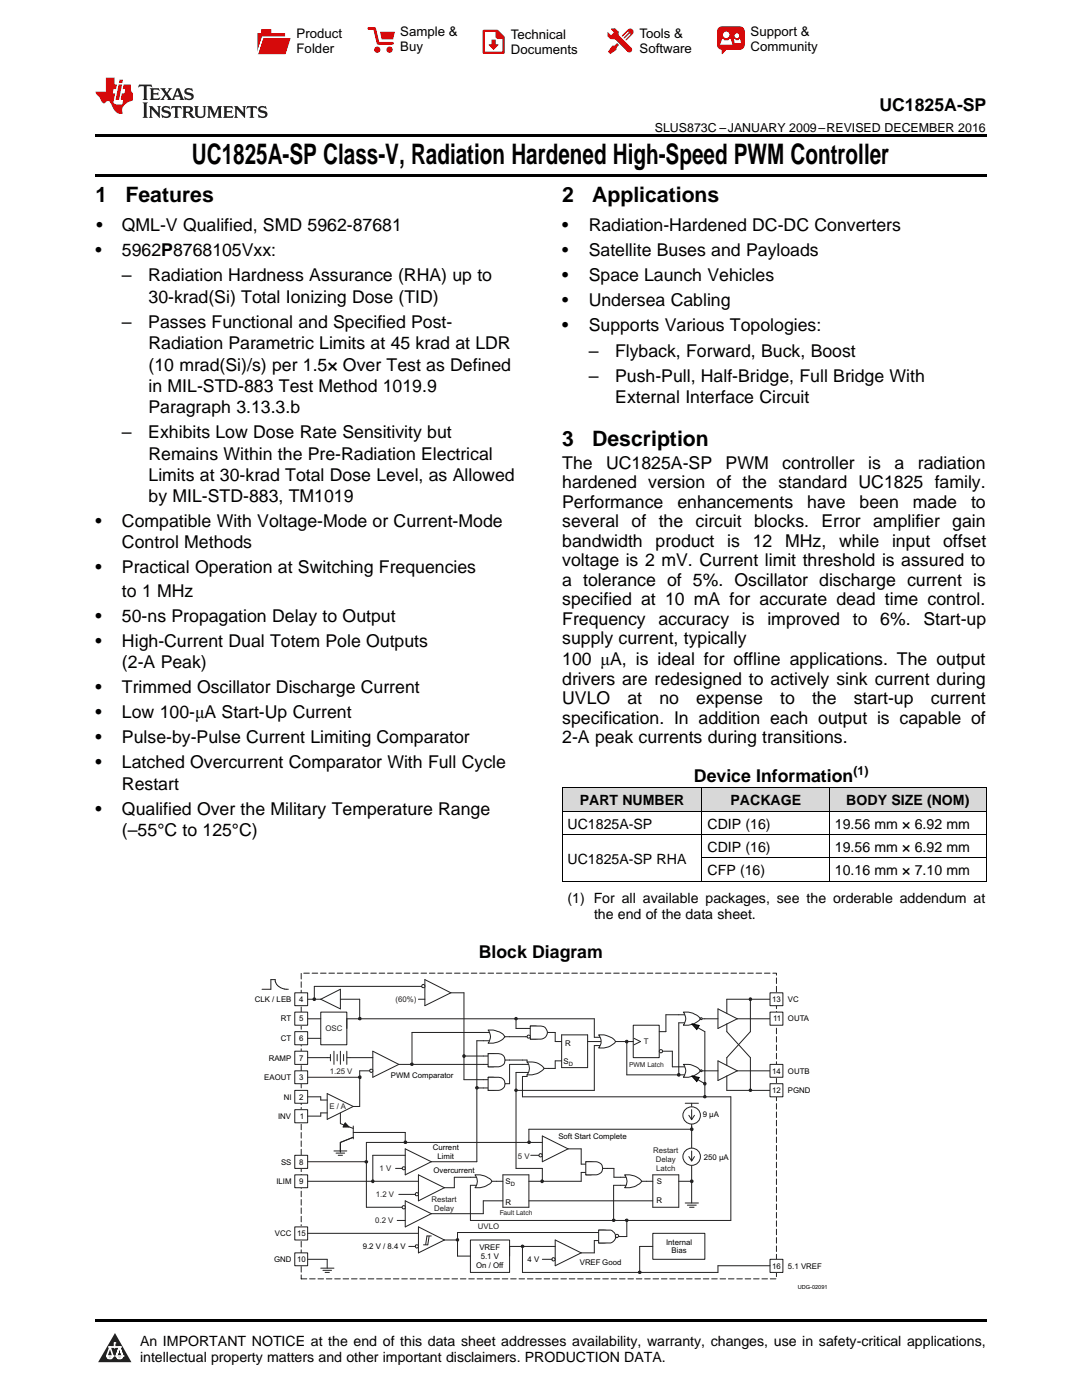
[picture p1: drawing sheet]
<svg xmlns="http://www.w3.org/2000/svg" width="216mm" height="279mm" viewBox="0 0 216 279" stroke-linecap="round" stroke-linejoin="round" font-family="sans-serif">
<g fill="#d8d8d8">
<path d="M112.2 157.3h27.9v4.7h-27.9z"/>
<path d="M140.1 157.3h25.4v4.7h-25.4z"/>
<path d="M165.5 157.3h31.3v4.7h-31.3z"/>
</g>
<path d="M22.9 266l3.3 5.9h-6.6z" fill="#231f20"/>
<path d="M21.3 270.6h1.2l-.3 .5h-.3a.53 .53 0 0 1-.6-.5z" fill-rule="evenodd" fill="#fff"/>
<path d="M21.3 270.6h1.2l-.3 .5h-.3a.53 .53 0 0 1-.6-.5z" fill="none" stroke="#231f20" stroke-width=".33"/>
<path d="M21.3 270.6l1.2 .1-.3 .4h-.5z" fill="none" stroke="#fff" stroke-width=".33"/>
<path d="M22.9 268.9h.1" fill="none" stroke="#fff" stroke-width=".33"/>
<path d="M22.9 268v.9z" fill="#fff"/>
<path d="M22.9 268v.9z" fill="none" stroke="#fff" stroke-width=".33"/>
<circle cx="22.9" cy="268" r=".16" fill="#fff"/>
<path d="M21.8 268.8h.1" fill="none" stroke="#fff" stroke-width=".33"/>
<path d="M21.8 268.8h2.2z" fill="#fff"/>
<path d="M21.8 268.8h2.2z" fill="none" stroke="#fff" stroke-width=".33"/>
<circle cx="24" cy="268.8" r=".16" fill="#fff"/>
<path d="M23.2 270.6h.1" fill="none" stroke="#fff" stroke-width=".33"/>
<path d="M23.8 268.8l-.6 1.8z" fill="#fff"/>
<path d="M23.8 268.8l-.6 1.8z" fill="none" stroke="#fff" stroke-width=".33"/>
<path d="M23.8 268.8l.7 1.8z" fill="#fff"/>
<path d="M23.8 268.8l.7 1.8z" fill="none" stroke="#fff" stroke-width=".33"/>
<path d="M24.4 270.6h.1" fill="none" stroke="#fff" stroke-width=".33"/>
<circle cx="21.3" cy="270.6" r=".16" fill="#fff"/>
<path d="M22 268.8l-.7 1.8z" fill="#fff"/>
<path d="M22 268.8l-.7 1.8z" fill="none" stroke="#fff" stroke-width=".33"/>
<path d="M22 268.8l.5 1.8z" fill="#fff"/>
<path d="M22 268.8l.5 1.8z" fill="none" stroke="#fff" stroke-width=".33"/>
<circle cx="22.5" cy="270.6" r=".16" fill="#fff"/>
<path d="M23.3 270.6h1.2a.63 .63 0 0 1-.6 .5 .63 .63 0 0 1-.6-.5z" fill-rule="evenodd" fill="#fff"/>
<path d="M23.3 270.6h1.2a.63 .63 0 0 1-.6 .5 .63 .63 0 0 1-.6-.5z" fill="none" stroke="#231f20" stroke-width=".33"/>
<path d="M23.3 270.6h1.2l-.4 .5h-.5z" fill="none" stroke="#fff" stroke-width=".33"/>
<path d="M23.2 270.6h.1" fill="none" stroke="#fff" stroke-width=".33"/>
<circle cx="24.5" cy="270.6" r=".16" fill="#fff"/>
<path d="M19 263.2h177.8v.5h-177.8z" fill="#000"/>
<path d="M60.1 194.2h94.8v61h-94.8z" fill="none" stroke="#231f20" stroke-width=".2" stroke-dasharray="1.1 .6"/>
<path d="M131.5 209.8h2.7v3.1h1.2" fill="none" stroke="#231f20" stroke-width=".2"/>
<path d="M58.8 198.1h2.6v2.6h-2.6z" fill-rule="evenodd" fill="#fff"/>
<path d="M58.8 198.1h2.6v2.6h-2.6z" fill="none" stroke="#231f20" stroke-width=".2"/>
<path d="M58.8 202h2.6v2.6h-2.6z" fill-rule="evenodd" fill="#fff"/>
<path d="M58.8 202h2.6v2.6h-2.6z" fill="none" stroke="#231f20" stroke-width=".2"/>
<path d="M58.8 205.9h2.6v2.6h-2.6z" fill-rule="evenodd" fill="#fff"/>
<path d="M58.8 205.9h2.6v2.6h-2.6z" fill="none" stroke="#231f20" stroke-width=".2"/>
<path d="M58.8 209.8h2.6v2.6h-2.6z" fill-rule="evenodd" fill="#fff"/>
<path d="M58.8 209.8h2.6v2.6h-2.6z" fill="none" stroke="#231f20" stroke-width=".2"/>
<path d="M58.8 213.7h2.6v2.6h-2.6z" fill-rule="evenodd" fill="#fff"/>
<path d="M58.8 213.7h2.6v2.6h-2.6z" fill="none" stroke="#231f20" stroke-width=".2"/>
<path d="M58.8 217.6h2.6v2.6h-2.6z" fill-rule="evenodd" fill="#fff"/>
<path d="M58.8 217.6h2.6v2.6h-2.6z" fill="none" stroke="#231f20" stroke-width=".2"/>
<path d="M58.8 221.5h2.6v2.6h-2.6z" fill-rule="evenodd" fill="#fff"/>
<path d="M84.8 195.5l5.2 2.6-5.2 2.6zM58.8 221.5h2.6v2.6h-2.6z" fill="none" stroke="#231f20" stroke-width=".2"/>
<path d="M84.2 196.6l.4-.1 .2 .2v.2a.34 .34 0 0 1-.5 .2 .34 .34 0 0 1-.1-.5z" fill-rule="evenodd" fill="#fff"/>
<path d="M64 199.4l3.9-2v3.9zM84.2 196.6l.4-.1 .2 .2v.2a.34 .34 0 0 1-.5 .2 .34 .34 0 0 1-.1-.5z" fill="none" stroke="#231f20" stroke-width=".2"/>
<circle cx="62.7" cy="199.4" r=".27" fill="#231f20"/>
<g fill="none" stroke="#231f20" stroke-width=".2">
<path d="M61.4 199.4h2.6M84.1 196.9h-21.4v2.5"/>
<circle cx="62.7" cy="199.4" r=".27"/>
</g>
<path d="M71.5 203.2l.4-.2 .1 .2v.2l-.3 .1-.2-.1z" fill-rule="evenodd" fill="#231f20"/>
<path d="M71.5 203.2l.4-.2 .1 .2v.2l-.3 .1-.2-.1z" fill="none" stroke="#231f20" stroke-width=".2"/>
<path d="M64 202h5.2v6.5h-5.2z" fill-rule="evenodd" fill="#fff"/>
<path d="M67.9 199.4h3.9v3.9h-2.6v1.9M61.4 203.3h2.6M61.4 207.2h2.6M64 202h5.2v6.5h-5.2z" fill="none" stroke="#231f20" stroke-width=".2"/>
<path d="M58.8 230.6h2.6v2.6h-2.6z" fill-rule="evenodd" fill="#fff"/>
<path d="M58.8 230.6h2.6v2.6h-2.6z" fill="none" stroke="#231f20" stroke-width=".2"/>
<path d="M58.8 234.5h2.6v2.5h-2.6z" fill-rule="evenodd" fill="#fff"/>
<path d="M58.8 234.5h2.6v2.5h-2.6z" fill="none" stroke="#231f20" stroke-width=".2"/>
<path d="M58.8 244.9h2.6v2.6h-2.6z" fill-rule="evenodd" fill="#fff"/>
<path d="M65.3 211.1h.6M65.9 210.4v1.3M66.6 209.8v2.6M67.3 210.4v1.3M67.9 209.8v2.6M68.6 210.4v1.3M69.2 211.1h.6M69.2 209.8v2.6M74.4 209.8l5.2 2.6-5.2 2.6zM58.8 244.9h2.6v2.6h-2.6z" fill="none" stroke="#231f20" stroke-width=".2"/>
<path d="M73.9 213.4h.2l.3 .1v.3l-.3 .2-.4-.3z" fill-rule="evenodd" fill="#fff"/>
<path d="M61.4 211.1h3.9M69.8 211.1h4.6M73.9 213.4h.2l.3 .1v.3l-.3 .2-.4-.3z" fill="none" stroke="#231f20" stroke-width=".2"/>
<path d="M71.7 214.7l.3 .2-.1 .3-.4-.1z" fill-rule="evenodd" fill="#231f20"/>
<path d="M61.4 218.9h2.6v.6h1.3M71.7 214.7l.3 .2-.1 .3-.4-.1zM73.7 213.7h-1.9v1.3h-10.4M65.3 222.1h-1.3v.6h-2.6" fill="none" stroke="#231f20" stroke-width=".2"/>
<path d="M68.9 224.1l.7 .8h-1.1z" fill="#231f20"/>
<path d="M68.9 224.1l.7 .8h-1.1z" fill="none" stroke="#000" stroke-width=".2"/>
<path d="M66.6 229.7h2.6M67.1 230.1h1.7M67.5 230.6h.8M67.9 222.1v2.1l2.6 1M68.9 224.1l.7 .8h-1.1zM70.5 227l-2.6 1v1.9M70.5 224.7v2.6M70.5 226h1.3" fill="none" stroke="#231f20" stroke-width=".2"/>
<path d="M80.7 227.8h.4v.4h-.4z" fill-rule="evenodd" fill="#231f20"/>
<path d="M71.8 226h9.1v2M80.7 227.8h.4v.4h-.4z" fill="none" stroke="#231f20" stroke-width=".2"/>
<path d="M72.8 231.7l.4-.1 .2 .2-.3 .3-.3-.2z" fill-rule="evenodd" fill="#231f20"/>
<path d="M61.4 231.8h11.7M72.8 231.7l.4-.1 .2 .2-.3 .3-.3-.2zM80.9 228h-7.8v12.9h7.1M80.9 229.3l5.2 2.5-5.2 2.7z" fill="none" stroke="#231f20" stroke-width=".2"/>
<path d="M80.4 232.9h.4l.1 .4a.31 .31 0 0 1-.5 .1 .31 .31 0 0 1 0-.5z" fill-rule="evenodd" fill="#fff"/>
<path d="M80.4 232.9h.4l.1 .4a.31 .31 0 0 1-.5 .1 .31 .31 0 0 1 0-.5zM83.5 234.5l5.2 2.5-5.2 2.7z" fill="none" stroke="#231f20" stroke-width=".2"/>
<path d="M82.9 238.1l.3-.1 .3 .2v.3l-.3 .1h-.3z" fill-rule="evenodd" fill="#fff"/>
<path d="M80.9 239.7l5.2 2.5-5.2 2.7zM82.9 238.1l.3-.1 .3 .2v.3l-.3 .1h-.3z" fill="none" stroke="#231f20" stroke-width=".2"/>
<path d="M80.4 240.7h.4l.1 .4a.33 .33 0 0 1-.5 .1 .33 .33 0 0 1 0-.5z" fill-rule="evenodd" fill="#fff"/>
<path d="M80.4 240.7h.4l.1 .4a.33 .33 0 0 1-.5 .1 .33 .33 0 0 1 0-.5z" fill="none" stroke="#231f20" stroke-width=".2"/>
<path d="M74.2 235.5h.4l.1 .2-.1 .3h-.4l-.1-.3z" fill-rule="evenodd" fill="#231f20"/>
<path d="M61.4 235.7h22.1M74.2 235.5h.4l.1 .2-.1 .3h-.4l-.1-.3zM80.9 230.6h-6.5v5.1" fill="none" stroke="#231f20" stroke-width=".2"/>
<path d="M58.8 250h2.6v2.6h-2.6z" fill-rule="evenodd" fill="#fff"/>
<path d="M93.9 234.9h2.5M93.9 236.6h2.5M96.4 235.7h2.7M58.8 250h2.6v2.6h-2.6z" fill="none" stroke="#231f20" stroke-width=".2"/>
<path d="M94.8 234.5a3.6 3.6 0 0 1 3.4 1.2l-.8 .7a3.7 3.7 0 0 1-2.6 .6 1.95 1.95 0 0 0 0-2.5z" fill-rule="evenodd" fill="#fff"/>
<path d="M94.8 234.5a3.6 3.6 0 0 1 3.4 1.2l-.8 .7a3.7 3.7 0 0 1-2.6 .6 1.95 1.95 0 0 0 0-2.5zM64 253.1h2.6M64.4 253.5h1.8M64.9 253.9h.8M65.3 251.3v1.8M83.5 244.9l5.2 2.6-5.2 2.5z" fill="none" stroke="#231f20" stroke-width=".2"/>
<path d="M82.9 248.5h.5l.1 .4-.3 .2-.3-.1z" fill-rule="evenodd" fill="#fff"/>
<path d="M83.5 199.4h1.3M71.8 215v5.8h-1.3M78.9 233.2h1.3M79.6 238.4h3.3M61.4 246.1h22.1M61.4 251.3h3.9M79.3 243.6h1.6M81.6 248.8h1.3M82.9 248.5h.5l.1 .4-.3 .2-.3-.1zM85.6 246.7l-.2 1.7h-.9M86.1 246.7h-.9l-.3 1.7" fill="none" stroke="#231f20" stroke-width=".2"/>
<path d="M92.4 210.5h.3l.2 .3-.2 .2h-.3z" fill-rule="evenodd" fill="#231f20"/>
<path d="M92.4 210.5h.3l.2 .3-.2 .2h-.3z" fill="none" stroke="#231f20" stroke-width=".2"/>
<path d="M81.9 212.3l.5-.1v.3l-.3 .1-.2-.1z" fill-rule="evenodd" fill="#231f20"/>
<path d="M90 198.1h2.6v12.7M81.9 212.3l.5-.1v.3l-.3 .1-.2-.1zM96.4 206.1h2.7M96.4 207.7h2.7M99.1 206.9h2.6" fill="none" stroke="#231f20" stroke-width=".2"/>
<path d="M97.4 205.6h1l.9 .2a2.45 2.45 0 0 1 1.5 1.1l-.8 .7a4 4 0 0 1-2.6 .6 2.02 2.02 0 0 0 0-2.6z" fill-rule="evenodd" fill="#fff"/>
<path d="M96.4 210.8h2.7M96.4 212.4h2.7M97.4 205.6h1l.9 .2a2.45 2.45 0 0 1 1.5 1.1l-.8 .7a4 4 0 0 1-2.6 .6 2.02 2.02 0 0 0 0-2.6zM99.1 211.6h2.6" fill="none" stroke="#231f20" stroke-width=".2"/>
<path d="M97.4 210.3a3.7 3.7 0 0 1 3.4 1.3 3.5 3.5 0 0 1-3.4 1.3 2.04 2.04 0 0 0 0-2.6z" fill-rule="evenodd" fill="#fff"/>
<path d="M97.4 210.3a3.7 3.7 0 0 1 3.4 1.3 3.5 3.5 0 0 1-3.4 1.3 2.04 2.04 0 0 0 0-2.6z" fill="none" stroke="#231f20" stroke-width=".2"/>
<path d="M97.4 210.3h2.1a1.32 1.32 0 0 1 1.3 1.3 1.32 1.32 0 0 1-1.3 1.3h-2.1z" fill-rule="evenodd" fill="#fff"/>
<path d="M96.4 215.5h2.7M96.4 217.1h2.7M97.4 210.3h2.1a1.32 1.32 0 0 1 1.3 1.3 1.32 1.32 0 0 1-1.3 1.3h-2.1zM99.1 216.3h2.6" fill="none" stroke="#231f20" stroke-width=".2"/>
<path d="M97.4 215a3.6 3.6 0 0 1 3.4 1.3 3.4 3.4 0 0 1-3.4 1.3l.3-.6a1.81 1.81 0 0 0-.3-2z" fill-rule="evenodd" fill="#fff"/>
<path d="M97.4 215a3.6 3.6 0 0 1 3.4 1.3 3.4 3.4 0 0 1-3.4 1.3l.3-.6a1.81 1.81 0 0 0-.3-2z" fill="none" stroke="#231f20" stroke-width=".2"/>
<path d="M97.4 215h2.1a1.31 1.31 0 0 1 1.3 1.3 1.31 1.31 0 0 1-1.3 1.3h-2.1z" fill-rule="evenodd" fill="#fff"/>
<path d="M92.6 210.8v4.7h3.8M97.4 215h2.1a1.31 1.31 0 0 1 1.3 1.3 1.31 1.31 0 0 1-1.3 1.3h-2.1z" fill="none" stroke="#231f20" stroke-width=".2"/>
<path d="M95 216.9h.3l.1 .3-.1 .1h-.3z" fill-rule="evenodd" fill="#231f20"/>
<path d="M71.8 203.3h31.2M79.6 212.4h16.8M92.6 210.8h3.8M95 216.9h.3l.1 .3-.1 .1h-.3zM95.1 217.1h1.3M96.4 207.7h-1.3v24.1h-9M96.4 206.1h-14.2v6.3M104.9 205.2h2.6M104.9 206.9h2.6M107.5 206.1h2.6" fill="none" stroke="#231f20" stroke-width=".2"/>
<path d="M105.8 204.8a3.7 3.7 0 0 1 3.4 1.3 3.5 3.5 0 0 1-3.4 1.3 1.93 1.93 0 0 0 0-2.6z" fill-rule="evenodd" fill="#fff"/>
<path d="M105.8 204.8a3.7 3.7 0 0 1 3.4 1.3 3.5 3.5 0 0 1-3.4 1.3 1.93 1.93 0 0 0 0-2.6z" fill="none" stroke="#231f20" stroke-width=".2"/>
<path d="M105.8 204.8h2.1a1.31 1.31 0 0 1 1.3 1.3 1.31 1.31 0 0 1-1.3 1.3h-2.1z" fill-rule="evenodd" fill="#fff"/>
<path d="M105.8 204.8h2.1a1.31 1.31 0 0 1 1.3 1.3 1.31 1.31 0 0 1-1.3 1.3h-2.1z" fill="none" stroke="#231f20" stroke-width=".2"/>
<circle cx="105.5" cy="206.9" r=".32" fill="#fff"/>
<g fill="none" stroke="#231f20" stroke-width=".2">
<path d="M65.3 218.3l5.2 2.5-5.2 2.6zM101.7 206.9h3.2"/>
<circle cx="105.5" cy="206.9" r=".32"/>
</g>
<circle cx="102.9" cy="203.3" r=".26" fill="#231f20"/>
<g fill="none" stroke="#231f20" stroke-width=".2">
<path d="M104.3 212.4h2.6M104.3 214h2.6M104.9 205.2h-1.9v-1.9h15.6v3.7M106.9 213.2h2.6"/>
<circle cx="102.9" cy="203.3" r=".26"/>
</g>
<path d="M105.2 211.9a3.4 3.4 0 0 1 3.4 1.3l-.2 .3a3.9 3.9 0 0 1-3.2 1 1.95 1.95 0 0 0 0-2.6z" fill-rule="evenodd" fill="#fff"/>
<path d="M101.7 211.6h3.5v.3M104.3 212.4h-2.6v3.9M105.2 211.9a3.4 3.4 0 0 1 3.4 1.3l-.2 .3a3.9 3.9 0 0 1-3.2 1 1.95 1.95 0 0 0 0-2.6zM105.2 214.5v.3h-.9" fill="none" stroke="#231f20" stroke-width=".2"/>
<circle cx="102.9" cy="217.6" r=".26" fill="#231f20"/>
<g fill="none" stroke="#231f20" stroke-width=".2">
<path d="M104.3 214h-1.3v3.6M104.3 214.8v4.1h36.3M110.1 206.1h.7v1.8h1.3M112.1 206.5h5.2v6.6h-5.2zM112.1 211.7h-1.3v1.5h-1.3M118.6 207.9h5.2M118.6 207h2.6M118.6 208.7h2.6"/>
<circle cx="102.9" cy="217.6" r=".26"/>
</g>
<path d="M119.5 206.5a3.8 3.8 0 0 1 3.3 1.4l-.1 .2a3.8 3.8 0 0 1-3.2 1 1.93 1.93 0 0 0 0-2.6z" fill-rule="evenodd" fill="#fff"/>
<path d="M117.3 207.9h1.3M118.6 208.7v8.9h-15.6M119.5 206.5a3.8 3.8 0 0 1 3.3 1.4l-.1 .2a3.8 3.8 0 0 1-3.2 1 1.93 1.93 0 0 0 0-2.6zM80.9 228h24.6M108.2 226.7l5.2 2.6-5.2 2.5z" fill="none" stroke="#231f20" stroke-width=".2"/>
<circle cx="107.8" cy="230.6" r=".33" fill="#fff"/>
<circle cx="107.8" cy="230.6" r=".33" fill="none" stroke="#231f20" stroke-width=".2"/>
<path d="M105.3 227.8h.4l.1 .3-.3 .1-.2-.1z" fill-rule="evenodd" fill="#231f20"/>
<path d="M93.9 234.9h-3.2v2.1h-2M93.9 236.6v7h28.5M99.1 235.7h1.2M100.3 234.5h5.2v6.4h-5.2zM105.3 227.8h.4l.1 .3-.3 .1-.2-.1zM105.5 228h2.7M105.9 230.6h1.6" fill="none" stroke="#231f20" stroke-width=".2"/>
<path d="M122.3 243.3l.4 .1v.2l-.2 .2-.2-.1z" fill-rule="evenodd" fill="#231f20"/>
<path d="M116 232.3h2.6M116 234h2.6M118.6 233.2h2.6M122.3 243.3l.4 .1v.2l-.2 .2-.2-.1z" fill="none" stroke="#231f20" stroke-width=".2"/>
<path d="M116.9 231.8a3.8 3.8 0 0 1 3.4 1.4l-.8 .7a3.8 3.8 0 0 1-2.6 .6 2.14 2.14 0 0 0 0-2.7z" fill-rule="evenodd" fill="#fff"/>
<path d="M116.9 231.8a3.8 3.8 0 0 1 3.4 1.4l-.8 .7a3.8 3.8 0 0 1-2.6 .6 2.14 2.14 0 0 0 0-2.7z" fill="none" stroke="#231f20" stroke-width=".2"/>
<path d="M116.9 231.8h2.1a1.31 1.31 0 0 1 1.2 1.4 1.31 1.31 0 0 1-1.2 1.3h-2.1z" fill-rule="evenodd" fill="#fff"/>
<path d="M105.5 235.7h2.7M113.4 229.3h2.6v3M116.9 231.8h2.1a1.31 1.31 0 0 1 1.2 1.4 1.31 1.31 0 0 1-1.2 1.3h-2.1zM123.8 234.9h2.6M123.8 236.6h2.6M126.4 235.7h2.6" fill="none" stroke="#231f20" stroke-width=".2"/>
<path d="M124.6 234.5a3.6 3.6 0 0 1 3.5 1.2 3.7 3.7 0 0 1-3.5 1.3 1.95 1.95 0 0 0 0-2.5z" fill-rule="evenodd" fill="#fff"/>
<path d="M100.3 239.7h-3.9v2.5h-10.3M121.2 233.2h1.3v1.7h1.3M123.8 236.6h-1.4v7M124.6 234.5a3.6 3.6 0 0 1 3.5 1.2 3.7 3.7 0 0 1-3.5 1.3 1.95 1.95 0 0 0 0-2.5z" fill="none" stroke="#231f20" stroke-width=".2"/>
<path d="M126.4 204.6h5.1v6.5h-5.1z" fill-rule="evenodd" fill="#fff"/>
<path d="M126.4 204.6h5.1v6.5h-5.1zM126.5 207.2l1.3 .7-1.3 .6" fill="none" stroke="#231f20" stroke-width=".2"/>
<path d="M124.8 207.8l.2-.2 .2 .1v.4h-.3z" fill-rule="evenodd" fill="#231f20"/>
<path d="M123.8 207.9h2.6M124.8 207.8l.2-.2 .2 .1v.4h-.3zM125.1 207.9v6.6h10.3M135.4 202.5h2.6M135.4 204.1h2.6M138 203.3h2.6" fill="none" stroke="#231f20" stroke-width=".2"/>
<path d="M136.4 202a3.8 3.8 0 0 1 3.3 1.3l-.7 .7a3.7 3.7 0 0 1-2.6 .6 2.02 2.02 0 0 0 0-2.6z" fill-rule="evenodd" fill="#fff"/>
<path d="M136.4 202a3.8 3.8 0 0 1 3.3 1.3l-.7 .7a3.7 3.7 0 0 1-2.6 .6 2.02 2.02 0 0 0 0-2.6z" fill="none" stroke="#231f20" stroke-width=".2"/>
<path d="M139.7 203.2l.3-.1 .1 .3-.3 .1z" fill-rule="evenodd" fill="#fff"/>
<path d="M135.4 212.9h2.6M135.4 214.5h2.6M138 213.7h2.6M139.7 203.2l.3-.1 .1 .3-.3 .1z" fill="none" stroke="#231f20" stroke-width=".2"/>
<path d="M136.4 212.4a3.7 3.7 0 0 1 3.3 1.3l-.7 .7a4 4 0 0 1-2.6 .6 1.95 1.95 0 0 0 0-2.6z" fill-rule="evenodd" fill="#fff"/>
<path d="M136.4 212.4a3.7 3.7 0 0 1 3.3 1.3l-.7 .7a4 4 0 0 1-2.6 .6 1.95 1.95 0 0 0 0-2.6z" fill="none" stroke="#231f20" stroke-width=".2"/>
<path d="M139.7 213.6l.2-.1 .2 .3-.3 .1z" fill-rule="evenodd" fill="#fff"/>
<path d="M139.7 213.6l.2-.1 .2 .3-.3 .1z" fill="none" stroke="#231f20" stroke-width=".2"/>
<circle cx="131.9" cy="209.8" r=".32" fill="#fff"/>
<g fill="none" stroke="#231f20" stroke-width=".2">
<path d="M135.4 202.5h-2.5v3.4h-1.4"/>
<circle cx="131.9" cy="209.8" r=".32"/>
</g>
<path d="M135.3 214.3h.3l.1 .2-.1 .2-.2 .1-.2-.2z" fill-rule="evenodd" fill="#231f20"/>
<path d="M135.3 214.3h.3l.1 .2-.1 .2-.2 .1-.2-.2zM135.4 204.1v10.4M139.1 215.4l1.5 .9M143.3 201.3l3.8 2-3.8 1.9zM143.3 211.7l3.8 2-3.8 1.9z" fill="none" stroke="#231f20" stroke-width=".2"/>
<path d="M138 214.7l1.5 .3-.5 .8z" fill="#231f20"/>
<path d="M138 214.7l1.5 .3-.5 .8z" fill="none" stroke="#000" stroke-width=".2"/>
<path d="M140.5 216.1h.3v.4h-.3l-.1-.2z" fill-rule="evenodd" fill="#231f20"/>
<path d="M139.1 205l1.5 .9M140.5 216.1h.3v.4h-.3l-.1-.2z" fill="none" stroke="#231f20" stroke-width=".2"/>
<path d="M138 204.3l1.5 .4-.5 .8z" fill="#231f20"/>
<path d="M138 204.3l1.5 .4-.5 .8z" fill="none" stroke="#000" stroke-width=".2"/>
<path d="M140.6 205.9v10.4M140.6 203.3h2.7M140.6 213.7h2.7M145 204.3v1.6l4.7 5.2M149.7 205.9l-4.7 5.2v1.5" fill="none" stroke="#231f20" stroke-width=".2"/>
<path d="M149.6 199.2h.3l.1 .2-.1 .2h-.3z" fill-rule="evenodd" fill="#231f20"/>
<path d="M149.6 199.2h.3l.1 .2-.1 .2h-.3zM149.7 199.4v6.5M153.6 199.4h-8.6v2.8M145 214.7v2.9h8.6M147.1 203.3h6.5M147.1 213.7h6.5M149.7 211.1v6.5" fill="none" stroke="#231f20" stroke-width=".2"/>
<path d="M153.6 198.1h2.6v2.6h-2.6z" fill-rule="evenodd" fill="#fff"/>
<path d="M153.6 198.1h2.6v2.6h-2.6z" fill="none" stroke="#231f20" stroke-width=".2"/>
<path d="M153.6 202h2.6v2.6h-2.6z" fill-rule="evenodd" fill="#fff"/>
<path d="M153.6 202h2.6v2.6h-2.6z" fill="none" stroke="#231f20" stroke-width=".2"/>
<path d="M153.6 212.4h2.6v2.6h-2.6z" fill-rule="evenodd" fill="#fff"/>
<path d="M153.6 212.4h2.6v2.6h-2.6z" fill="none" stroke="#231f20" stroke-width=".2"/>
<path d="M153.6 216.3h2.6v2.6h-2.6z" fill-rule="evenodd" fill="#fff"/>
<path d="M153.6 216.3h2.6v2.6h-2.6z" fill="none" stroke="#231f20" stroke-width=".2"/>
<circle cx="149.7" cy="217.6" r=".25" fill="#231f20"/>
<g fill="none" stroke="#231f20" stroke-width=".2">
<path d="M103 217.6v15.6h5.2v2.5"/>
<circle cx="149.7" cy="217.6" r=".25"/>
</g>
<path d="M108 235.5h.3l.1 .4a.28 .28 0 0 1-.4 .1 .28 .28 0 0 1 0-.5z" fill-rule="evenodd" fill="#231f20"/>
<path d="M105.5 239.7h24.8M108 235.5h.3l.1 .4a.28 .28 0 0 1-.4 .1 .28 .28 0 0 1 0-.5zM116 234v1.7h-7.8M129 235.7h1.3M130.3 234.5h5.1v6.4h-5.1zM136.7 220.2h2.7M138 225.4h-32.5v2.6" fill="none" stroke="#231f20" stroke-width=".2"/>
<path d="M137.9 225.2h.3l.1 .3a.28 .28 0 0 1-.4 .1 .28 .28 0 0 1 0-.4z" fill-rule="evenodd" fill="#231f20"/>
<path d="M137.9 225.2h.3l.1 .3a.28 .28 0 0 1-.4 .1 .28 .28 0 0 1 0-.4zM138 224.7v.7M138 235.7v4.4M136.7 240.1h2.7M137.2 240.5h1.7M137.6 240.9h.9" fill="none" stroke="#231f20" stroke-width=".2"/>
<path d="M137.9 235.5h.3l.1 .4a.28 .28 0 0 1-.4 .1 .28 .28 0 0 1 0-.5z" fill-rule="evenodd" fill="#231f20"/>
<path d="M137.9 235.5h.3l.1 .4a.28 .28 0 0 1-.4 .1 .28 .28 0 0 1 0-.5zM138 220.2v15.5h-2.6" fill="none" stroke="#231f20" stroke-width=".2"/>
<path d="M140.5 218.7l.2-.1 .2 .3a.25 .25 0 0 1-.4 .2 .25 .25 0 0 1 0-.4z" fill-rule="evenodd" fill="#231f20"/>
<path d="M140.5 218.7l.2-.1 .2 .3a.25 .25 0 0 1-.4 .2 .25 .25 0 0 1 0-.4z" fill="none" stroke="#231f20" stroke-width=".2"/>
<path d="M124.8 243.4l.3-.1 .2 .3a.28 .28 0 0 1-.3 .2 .28 .28 0 0 1-.2-.4z" fill-rule="evenodd" fill="#231f20"/>
<path d="M118.6 246h2.6M118.6 247.6h2.6M122.4 243.6h2.7v3.2h-3.9M124.8 243.4l.3-.1 .2 .3a.28 .28 0 0 1-.3 .2 .28 .28 0 0 1-.2-.4z" fill="none" stroke="#231f20" stroke-width=".2"/>
<path d="M119.5 245.5a3.6 3.6 0 0 1 3.3 1.3 3.6 3.6 0 0 1-3.3 1.3 1.85 1.85 0 0 0 0-2.6z" fill-rule="evenodd" fill="#fff"/>
<path d="M119.5 245.5a3.6 3.6 0 0 1 3.3 1.3 3.6 3.6 0 0 1-3.3 1.3 1.85 1.85 0 0 0 0-2.6z" fill="none" stroke="#231f20" stroke-width=".2"/>
<path d="M122.9 246.6h.2v.3h-.2z" fill-rule="evenodd" fill="#fff"/>
<path d="M122.9 246.6h.2v.3h-.2z" fill="none" stroke="#231f20" stroke-width=".2"/>
<path d="M119.5 245.5h2.4a1.3 1.3 0 0 1 1 1.4 1.3 1.3 0 0 1-1.4 1.2h-2z" fill-rule="evenodd" fill="#fff"/>
<path d="M119.5 245.5h2.4a1.3 1.3 0 0 1 1 1.4 1.3 1.3 0 0 1-1.4 1.2h-2z" fill="none" stroke="#231f20" stroke-width=".2"/>
<path d="M91 247.3l.2-.1 .3 .1v.3h-.4z" fill-rule="evenodd" fill="#231f20"/>
<path d="M91 247.3l.2-.1 .3 .1v.3h-.4zM110.8 247.5l5.2 2.5-5.2 2.6zM118.6 246h-27.3v1.5h-2.6" fill="none" stroke="#231f20" stroke-width=".2"/>
<circle cx="110.5" cy="251.3" r=".32" fill="#fff"/>
<g fill="none" stroke="#231f20" stroke-width=".2">
<path d="M118.6 247.6v2.4h-2.6"/>
<circle cx="110.5" cy="251.3" r=".32"/>
</g>
<path d="M93.9 247.5h7.8v6.4h-7.8z" fill-rule="evenodd" fill="#fff"/>
<path d="M91.3 247.5v3.2h2.6M93.9 247.5h7.8v6.4h-7.8z" fill="none" stroke="#231f20" stroke-width=".2"/>
<path d="M104.1 248.5h.3l.1 .4h-.4l-.1-.1z" fill-rule="evenodd" fill="#231f20"/>
<path d="M140.6 216.3v2.6h5.2v24.7h-20.7M104.1 248.5h.3l.1 .4h-.4l-.1-.1zM108.2 251.3h1.9M110.8 248.8h-9.1v1.9" fill="none" stroke="#231f20" stroke-width=".2"/>
<path d="M130.3 246.1h10.3v5.2h-10.3z" fill-rule="evenodd" fill="#fff"/>
<path d="M130.3 246.1h10.3v5.2h-10.3z" fill="none" stroke="#231f20" stroke-width=".2"/>
<path d="M127.4 253.8h.5v.3l-.3 .1-.2-.3z" fill-rule="evenodd" fill="#231f20"/>
<path d="M104.3 248.8v5.1h23.3M127.4 253.8h.5v.3l-.3 .1-.2-.3z" fill="none" stroke="#231f20" stroke-width=".2"/>
<path d="M153.6 251.3h2.6v2.6h-2.6z" fill-rule="evenodd" fill="#fff"/>
<path d="M52.3 197.4h1.8v-1.9h.8a2.24 2.24 0 0 0 2.6 1.9M130.3 248.8h-2.7v5.1h15.7v-1.3h10.3M153.6 251.3h2.6v2.6h-2.6z" fill="none" stroke="#231f20" stroke-width=".2"/>
<path d="M122.9 246.4l.3-.1 .2 .2 .1 .2-.3 .3-.4-.3z" fill-rule="evenodd" fill="#fff"/>
<path d="M122.9 246.4l.3-.1 .2 .2 .1 .2-.3 .3-.4-.3z" fill="none" stroke="#231f20" stroke-width=".2"/>
<circle cx="138" cy="230.9" r="1.73" fill="#fff"/>
<g fill="none" stroke="#231f20" stroke-width=".2">
<path d="M138 229.7v2l-.6-.9M138.6 230.8l-.6 .9"/>
<circle cx="138" cy="230.9" r="1.73"/>
</g>
<circle cx="138" cy="222.6" r="1.73" fill="#fff"/>
<g fill="none" stroke="#231f20" stroke-width=".2">
<path d="M138 221.5v2l-.6-.9M138.6 222.6l-.6 .9"/>
<circle cx="138" cy="222.6" r="1.73"/>
</g>
<path d="M112.2 157.3h84.6M112.2 157.3v18.6M140.1 157.3v18.6M165.5 157.3v18.6M196.8 157.3v18.6M112.2 175.9h84.6M112.2 166.6h84.6M112.2 161.9h84.6M140.1 171.2h56.7" fill="none" stroke="#000" stroke-width=".2"/>
<path d="M19 34.8h177.8v.5h-177.8zM19 26.8h177.8v.6h-177.8z" fill="#000"/>
<path d="M27.7 16.9l-.1 .6 .6-.3h.5v.2v2.2l-.2 .4h1l-.2-.4v-2.2v-.2h.5l.6 .3-.2-.6zM29.9 17.6l.2 .4v1.6l-.2 .4h1.9l.1-.6a1.09 1.09 0 0 1-1.3 .1v-.6h.6l.4 .2v-.7l-.2 .2h-.8v-.6l.2-.1a1.01 1.01 0 0 1 1 .3l-.1-.6zM32 17.6l.9 1.2-1 1.2h.9l-.2-.3 .5-.7 .5 .7-.3 .3h1.7l-.2-.3 .1-.4h1l.1 .4-.2 .3h1l-.3-.4-.7-2h-.5l-1 2.2-.8-1.1 .9-1.1h-.9l.2 .2-.4 .7-.4-.7 .2-.2zM35.4 18l.4 1h-.8zM37 17.7a.66 .66 0 0 0-.2 .8 .66 .66 0 0 0 .6 .4l.7 .2 .1 .2a.8 .8 0 0 1-.7 .4 .8 .8 0 0 1-.7-.5l.1 .8 .2-.2a.94 .94 0 0 0 1.1 .1 .94 .94 0 0 0 .4-.9 1.48 1.48 0 0 0-1.3-.6v-.4a1.1 1.1 0 0 1 1.2 .2l-.2-.6-.2 .1-.5-.1zM28.5 20.4l.2 .4v2.3l-.2 .4h1l-.2-.4v-2.3l.2-.4zM29.7 21.2l.2 .4v1.5l-.2 .4h.8l-.3-.4 .1-1.3 1.6 1.8v-2l.2-.4h-.7l.2 .2v1.1l-1.2-1.3zM32.5 21.3a.66 .66 0 0 0-.2 .8 .66 .66 0 0 0 .6 .4l.6 .2 .2 .2a.8 .8 0 0 1-.8 .4 .8 .8 0 0 1-.7-.5l.2 .7 .2-.1a.94 .94 0 0 0 1 .1 .94 .94 0 0 0 .5-1 1.47 1.47 0 0 0-1.3-.6l-.1-.3a1.1 1.1 0 0 1 1.3 .2l-.2-.6-.2 .1-.5-.2zM34.3 21.2l-.2 .6a.64 .64 0 0 1 .8-.3v1.6l-.2 .4h1l-.3-.4 .1-1.6a.66 .66 0 0 1 .8 .3l-.2-.6zM36.3 21.2l.3 .4v1.5l-.3 .4h1l-.2-.2v-.7h.5l.1 .1a.8 .8 0 0 0 1.2 .7l-1-1a.62 .62 0 0 0 .6-.5 .62 .62 0 0 0-.6-.7zM37.1 21.5h.1a.48 .48 0 0 1 .6 0 .48 .48 0 0 1 .1 .6l-.2 .1-.6 .1zM38.7 21.2l.2 .2a2.29 2.29 0 0 0 .4 2 1.05 1.05 0 0 0 1.7-.7v-1.3l.2-.2h-.8l.2 .4v1.1a.61 .61 0 0 1-.6 .6 .61 .61 0 0 1-.6-.6v-1.1l.3-.4zM41.3 21.2l.3 .4v1.5l-.3 .4h.8l-.2-.4v-1.4l.8 1.9 .9-1.9v1.4l-.2 .4h.9l-.2-.4v-1.5l.2-.4h-.8l-.7 1.5-.6-1.5zM44.5 21.2l.2 .4v1.5l-.2 .4h1.9l.2-.6a1.1 1.1 0 0 1-1.4 .2v-.7h.6l.4 .2v-.6l-.2 .1-.8 .1v-.6l.2-.1a1.02 1.02 0 0 1 1.1 .2l-.2-.5zM46.7 21.2l.2 .4v1.5l-.2 .4h.8l-.3-.4 .1-1.3 1.6 1.8v-2l.2-.4h-.7l.2 .2v1.1l-1.2-1.3zM49.3 21.2l-.1 .6a.64 .64 0 0 1 .8-.3v1.6l-.3 .4h1l-.2-.4v-1.6a.66 .66 0 0 1 .8 .3l-.1-.6zM51.7 21.3a.66 .66 0 0 0-.2 .7 .66 .66 0 0 0 .7 .5l.6 .2 .1 .2a.8 .8 0 0 1-.7 .4 .8 .8 0 0 1-.7-.5l.1 .7 .2-.1a.94 .94 0 0 0 1.1 .1 .94 .94 0 0 0 .4-1 1.48 1.48 0 0 0-1.2-.6l-.1-.3a1.1 1.1 0 0 1 1.2 .2l-.2-.6-.1 .1-.6-.2z" fill="#231f20"/>
<path d="M21.1 15.5v2.8h-2v.4l.9 .9a.96 .96 0 0 0 1 1 .59 .59 0 0 1 .5-.4 .59 .59 0 0 1 .5 .3l.4 .8a1.61 1.61 0 0 0 2.1 1.3 1.63 1.63 0 0 1 1.1-2.2l.9-.3v-1.5a1.6 1.6 0 0 1-.4-1.7h-1.4l-.2 .9h.5l-.2 .8h-.5l-.2 1v.3h.5l-.2 .9h-.7a.74 .74 0 0 1-1-.6l.3-1.6h-.5l.2-.8h.5l.1-.9h-.4v-1.4zM23.7 16.9l-.7 3h.8l.6-3zM23.8 15.9l-.1 .7h.7l.2-.7z" fill="#ee1d23"/>
<g fill="#d60000">
<path d="M52.1 5.8h2v.8h2.8v4.2h-5.5v-4.2h.7z" fill-rule="evenodd"/>
<path d="M52.4 7.5h5.6l-1 3.3h-5.6z" fill-rule="evenodd"/>
</g>
<path d="M52.4 7.4h5.7l-.1 .1h-5.5l-1.1 3.3z" fill-rule="evenodd" fill="#fff"/>
<path d="M52.4 7.4h5.7l-.1 .1h-5.5l-1.1 3.3z" fill="none" stroke="#fff" stroke-width=".2"/>
<path d="M73.6 5.7h1.1l.7 2.9h2.9" fill="none" stroke="#d60000" stroke-width=".55"/>
<g fill="#d60000">
<path d="M75.8 6.3h3l-.4 1.6h-2.2z" fill-rule="evenodd"/>
<circle cx="75.3" cy="9.9" r=".62"/>
<circle cx="77.7" cy="9.9" r=".62"/>
</g>
<path d="M96.5 6.2h2.7l1.3 1.2v3.1h-4z" fill="none" stroke="#d60000" stroke-width=".44"/>
<g fill="#d60000">
<path d="M98.1 7.9h.8v1h.5l-.9 1.1-1-1v-.1h.6z" fill-rule="evenodd"/>
<path d="M98.9 6.2h.3l1.3 1.2v.4h-1.3l-.3-.4z" fill-rule="evenodd"/>
<path d="M121.9 5.7h.8l.7 .6 .1 .7 2.5 2.5-.8 .8-2.3-2.3-1.1-.2-.6-.6v-.8l.7 .6 .5-.4v-.2l-.5-.5z" fill-rule="evenodd"/>
<path d="M122.2 9.1h.4l.5-.5 .4 .4-.5 .5v.4l-1.2 .9-.5-.5z" fill-rule="evenodd"/>
<path d="M125.3 5.9a.67 .67 0 0 1 .9 0 .67 .67 0 0 1 0 .9z" fill-rule="evenodd"/>
<path d="M125.3 5.9l.9 .9-1.2 1.2h-.2v-.2l1-.9v-.2h-.2l-.9 1h-.2v-.2l.9-1 .1-.2h-.3l-.9 1h-.2v-.2z" fill-rule="evenodd"/>
<circle cx="125.6" cy="9.9" r=".54"/>
</g>
<path d="M123.3 6.3v.7" fill="none" stroke="#d60000" stroke-width=".2"/>
<g fill="#d60000">
<path d="M143.4 5.5l.6-.2h3.6a.95 .95 0 0 1 1 .9v2.8a.95 .95 0 0 1-1 .9h-3.6a.95 .95 0 0 1-.9-.9v-2.8z" fill-rule="evenodd"/>
<path d="M144 9.9h.9l-.7 .9h-.2z" fill-rule="evenodd"/>
</g>
<g fill="#fff">
<path d="M146.6 8.6h1.3z"/>
<path d="M144.1 7.8h.3l.1 .2h.8l.2-.2h.3l.4 1.1h-2.5z" fill-rule="evenodd"/>
<path d="M146.4 7.8h.3l.1 .2h.5l.2-.2h.2l.2 .8h-1.3z" fill-rule="evenodd"/>
<circle cx="144.9" cy="6.9" r=".65"/>
<circle cx="147" cy="7.1" r=".48"/>
</g>
<text font-size="5.6" x="38.3" y="32.8">UC1825A-SP Class-V, Radiation Hardened High-Speed PWM Controller</text>
<g font-size="4.2">
<text x="19" y="40.4">1</text>
<text x="25" y="40.4">Features</text>
<text x="112.2" y="40.4">2</text>
<text x="118.2" y="40.4">Applications</text>
<text x="112.2" y="88.9">3</text>
<text x="118.2" y="88.9">Description</text>
</g>
<g font-size="3.5">
<text x="175.5" y="22.2">UC1825A-SP</text>
<text x="19.2" y="46.1">•</text>
<text x="24.3" y="46.1">QML-V Qualified, SMD 5962-87681</text>
<text x="112.2" y="46.1">•</text>
<text x="117.5" y="46.1">Radiation-Hardened DC-DC Converters</text>
<text x="19" y="51.1">•</text>
<text x="24.3" y="51.1">5962P8768105Vxx:</text>
<text x="112.2" y="51.1">•</text>
<text x="117.5" y="51.1">Satellite Buses and Payloads</text>
<text x="24.3" y="56.2">–</text>
<text x="29.6" y="56.2">Radiation Hardness Assurance (RHA) up to</text>
<text x="112.2" y="56.1">•</text>
<text x="117.5" y="56.1">Space Launch Vehicles</text>
<text x="24.3" y="65.5">–</text>
<text x="29.6" y="65.5">Passes Functional and Specified Post-</text>
<text x="29.6" y="60.4">30-krad(Si) Total Ionizing Dose (TID)</text>
<text x="112.2" y="61.1">•</text>
<text x="117.5" y="61.1">Undersea Cabling</text>
<text x="29.6" y="69.7">Radiation Parametric Limits at 45 krad at LDR</text>
<text x="112.2" y="66.1">•</text>
<text x="117.5" y="66.1">Supports Various Topologies:</text>
<text x="117.5" y="71.2">–</text>
<text x="122.7" y="71.2">Flyback, Forward, Buck, Boost</text>
<text x="29.6" y="73.9">(10 mrad(Si)/s) per 1.5× Over Test as Defined</text>
<text x="117.5" y="76.3">–</text>
<text x="122.7" y="76.3">Push-Pull, Half-Bridge, Full Bridge With</text>
<text x="29.6" y="78.2">in MIL-STD-883 Test Method 1019.9</text>
<text x="29.6" y="82.4">Paragraph 3.13.3.b</text>
<text x="122.8" y="80.5">External Interface Circuit</text>
<text x="24.3" y="87.5">–</text>
<text x="29.6" y="87.5">Exhibits Low Dose Rate Sensitivity but</text>
<text x="29.6" y="91.7">Remains Within the Pre-Radiation Electrical</text>
<text x="29.6" y="96">Limits at 30-krad Total Dose Level, as Allowed</text>
<text x="112.2" y="93.6">The</text>
<text x="120.9" y="93.6">UC1825A-SP</text>
<text x="144.8" y="93.6">PWM</text>
<text x="156.1" y="93.6">controller</text>
<text x="173.3" y="93.6">is</text>
<text x="178.5" y="93.6">a</text>
<text x="183.1" y="93.6">radiation</text>
<text x="29.6" y="100.2">by MIL-STD-883, TM1019</text>
<text x="112.2" y="97.5">hardened version of the standard UC1825 family.</text>
<text x="112.2" y="101.4">Performance</text>
<text x="135.2" y="101.4">enhancements</text>
<text x="161.1" y="101.4">have</text>
<text x="171.5" y="101.4">been</text>
<text x="182.1" y="101.4">made</text>
<text x="193.8" y="101.4">to</text>
<text x="19" y="105.2">•</text>
<text x="24.3" y="105.2">Compatible With Voltage-Mode or Current-Mode</text>
<text x="112.2" y="105.2">several</text>
<text x="126" y="105.2">of the</text>
<text x="138.8" y="105.2">circuit</text>
<text x="150.5" y="105.2">blocks.</text>
<text x="163.9" y="105.2">Error</text>
<text x="174.2" y="105.2">amplifier gain</text>
<text x="24.3" y="109.4">Control Methods</text>
<text x="112.2" y="109.1">bandwidth</text>
<text x="112.2" y="113">voltage is 2 mV. Current limit threshold is assured to</text>
<text x="130.8" y="109.1">product</text>
<text x="145.1" y="109.1">is</text>
<text x="150.2" y="109.1">12</text>
<text x="156.7" y="109.1">MHz,</text>
<text x="167.4" y="109.1">while</text>
<text x="178" y="109.1">input</text>
<text x="188.2" y="109.1">offset</text>
<text x="19" y="114.4">•</text>
<text x="24.3" y="114.4">Practical Operation at Switching Frequencies</text>
<text x="24.3" y="119.1">to 1 MHz</text>
<text x="112.2" y="116.9">a tolerance of 5%. Oscillator discharge current is</text>
<text x="19" y="124.1">•</text>
<text x="24.3" y="124.1">50-ns Propagation Delay to Output</text>
<text x="112.2" y="120.8">specified at 10 mA for accurate dead time control.</text>
<text x="112.2" y="124.6">Frequency</text>
<text x="131.4" y="124.6">accuracy</text>
<text x="148" y="124.6">is</text>
<text x="153.1" y="124.6">improved</text>
<text x="170.2" y="124.6">to</text>
<text x="175.7" y="124.6">6%.</text>
<text x="184.3" y="124.6">Start-up</text>
<text x="19" y="129.1">•</text>
<text x="24.3" y="129.1">High-Current Dual Totem Pole Outputs</text>
<text x="112.2" y="128.5">supply current, typically</text>
<text x="24.3" y="133.3">(2-A Peak)</text>
<text x="112.2" y="132.8">100 μA, is ideal for offline applications. The output</text>
<text x="112.2" y="136.7">drivers are redesigned to actively sink current during</text>
<text x="19" y="138.3">•</text>
<text x="19" y="143.3">•</text>
<text x="24.3" y="138.3">Trimmed Oscillator Discharge Current</text>
<text x="24.3" y="143.3">Low 100-μA Start-Up Current</text>
<text x="112.2" y="140.5">UVLO</text>
<text x="125.2" y="140.5">at</text>
<text x="131.6" y="140.5">no</text>
<text x="138.9" y="140.5">expense</text>
<text x="155.7" y="140.5">to</text>
<text x="162" y="140.5">the</text>
<text x="170.3" y="140.5">start-up</text>
<text x="185.7" y="140.5">current</text>
<text x="19" y="148.3">•</text>
<text x="24.3" y="148.3">Pulse-by-Pulse Current Limiting Comparator</text>
<text x="112.2" y="144.4">specification. In addition each output is capable of</text>
<text x="112.2" y="148.3">2-A peak currents during transitions.</text>
<text x="19" y="153.4">•</text>
<text x="24.3" y="153.4">Latched Overcurrent Comparator With Full Cycle</text>
<text x="24.3" y="157.6">Restart</text>
<text x="138.5" y="156">Device Information</text>
<text x="19" y="162.6">•</text>
<text x="24.3" y="162.6">Qualified Over the Military Temperature Range</text>
<text x="24.3" y="166.8">(–55°C to 125°C)</text>
<text x="95.5" y="191.1">Block Diagram</text>
</g>
<g font-size="2.8">
<text x="115.7" y="160.7">PART NUMBER</text>
<text x="145.8" y="160.7">PACKAGE</text>
<text x="168.9" y="160.7">BODY SIZE (NOM)</text>
<text x="113.2" y="165.3">UC1825A-SP</text>
<text x="141.2" y="165.3">CDIP (16)</text>
<text x="166.6" y="165.3">19.56 mm × 6.92 mm</text>
<text x="113.2" y="172.3">UC1825A-SP RHA</text>
<text x="141.2" y="170">CDIP (16)</text>
<text x="166.6" y="170">19.56 mm × 6.92 mm</text>
<text x="141.2" y="174.7">CFP (16)</text>
<text x="166.6" y="174.7">10.16 mm × 7.10 mm</text>
<text x="113.2" y="180.2">(1) For all available packages, see the orderable addendum at</text>
<text x="118.5" y="183.3">the end of the data sheet.</text>
<text x="27.9" y="268.6">An IMPORTANT NOTICE at the end of this data sheet addresses availability, warranty, changes, use in safety-critical applications,</text>
<text x="27.9" y="271.8">intellectual property matters and other important disclaimers. PRODUCTION DATA.</text>
</g>
<g font-size="2.6">
<text x="59.2" y="7.6">Product</text>
<text x="59.2" y="10.6">Folder</text>
<text x="79.9" y="7.3">Sample &amp;</text>
<text x="79.9" y="10.2">Buy</text>
<text x="101.9" y="7.8">Technical</text>
<text x="101.9" y="10.8">Documents</text>
<text x="127.6" y="7.6">Tools &amp;</text>
<text x="127.6" y="10.6">Software</text>
<text x="149.8" y="7.2">Support &amp;</text>
<text x="149.8" y="10.2">Community</text>
</g>
<g font-size="2.5">
<text x="130.7" y="26.3">SLUS873C –JANUARY 2009–REVISED DECEMBER 2016</text>
<text x="170.3" y="154.6">(1)</text>
</g>
<g font-size="1.6">
<text x="50.9" y="200">CLK / LEB</text>
<text x="56.1" y="203.9">RT</text>
<text x="59.7" y="203.8">5</text>
<text x="59.7" y="200">4</text>
<text x="154.1" y="200">13</text>
<text x="154.3" y="203.9">11</text>
<text x="157.2" y="203.9">OUTA</text>
<text x="157.2" y="200">VC</text>
<text x="56" y="207.8">CT</text>
<text x="59.7" y="207.7">6</text>
<text x="112.8" y="208.7">R</text>
<text x="52.7" y="215.6">EAOUT</text>
<text x="53.6" y="211.7">RAMP</text>
<text x="59.7" y="211.7">7</text>
<text x="59.7" y="215.5">3</text>
<text x="78" y="215.2">PWM Comparator</text>
<text x="112.4" y="212.3">S</text>
<text x="154.1" y="214.3">14</text>
<text x="157.2" y="214.3">OUTB</text>
<text x="56.7" y="219.5">NI</text>
<text x="59.7" y="219.5">2</text>
<text x="154.1" y="218.1">12</text>
<text x="157.2" y="218.1">PGND</text>
<text x="55.5" y="223.3">INV</text>
<text x="59.8" y="223.3">1</text>
<text x="111.4" y="227.4">Soft Start Complete</text>
<text x="140.2" y="222.9">9 μA</text>
<text x="56.1" y="232.4">SS</text>
<text x="59.7" y="232.4">8</text>
<text x="86.4" y="229.5">Current</text>
<text x="87.3" y="231.3">Limit</text>
<text x="140.4" y="231.4">250 μA</text>
<text x="55.2" y="236.3">ILIM</text>
<text x="59.7" y="236.3">9</text>
<text x="86.5" y="234.1">Overcurrent</text>
<text x="100.9" y="236.2">S</text>
<text x="131.1" y="236.3">S</text>
<text x="100.9" y="240.4">R</text>
<text x="131" y="240.2">R</text>
<text x="54.7" y="251.9">GND</text>
<text x="54.8" y="246.7">VCC</text>
<text x="59.3" y="246.7">15</text>
<text x="59.3" y="251.9">10</text>
<text x="72.4" y="249.4">9.2 V / 8.4 V</text>
<text x="95.7" y="249.5">VREF</text>
<text x="95.9" y="251.3">5.1 V</text>
<text x="105.3" y="251.9">4 V</text>
<text x="132.9" y="248.4">Internal</text>
<text x="134" y="250.2">Bias</text>
<text x="95" y="253">On / Off</text>
<text x="115.7" y="252.5">VREF Good</text>
<text x="154.1" y="253.2">16</text>
<text x="157.2" y="253.2">5.1 VREF</text>
</g>
<g font-size="1.6" fill="#231f20">
<text x="78.9" y="200">(60%)</text>
<text x="64.9" y="205.8">OSC</text>
<text x="128.5" y="208.4">T</text>
<text x="65.8" y="214.3">1.25 V</text>
<text x="65.8" y="221.4">E / A</text>
<text x="75.7" y="233.8">1 V</text>
<text x="103.3" y="231.2">5 V</text>
<text x="130.3" y="230.1">Restart</text>
<text x="130.9" y="231.9">Delay</text>
<text x="130.9" y="233.6">Latch</text>
<text x="75" y="239">1.2 V</text>
<text x="86.1" y="239.9">Restart</text>
<text x="74.9" y="244.2">0.2 V</text>
<text x="86.6" y="241.6">Delay</text>
<text x="95.4" y="245.3">UVLO</text>
</g>
<g font-size="1.3" fill="#231f20">
<text x="125.5" y="212.9">PWM Latch</text>
<text x="99.7" y="242.5">Fault Latch</text>
</g>
<g font-size="1.2">
<text x="113.5" y="212.8">D</text>
<text x="101.9" y="236.7">D</text>
</g>
<text font-size="1.1" x="159.2" y="257.2">UDG-02091</text>
</svg>
